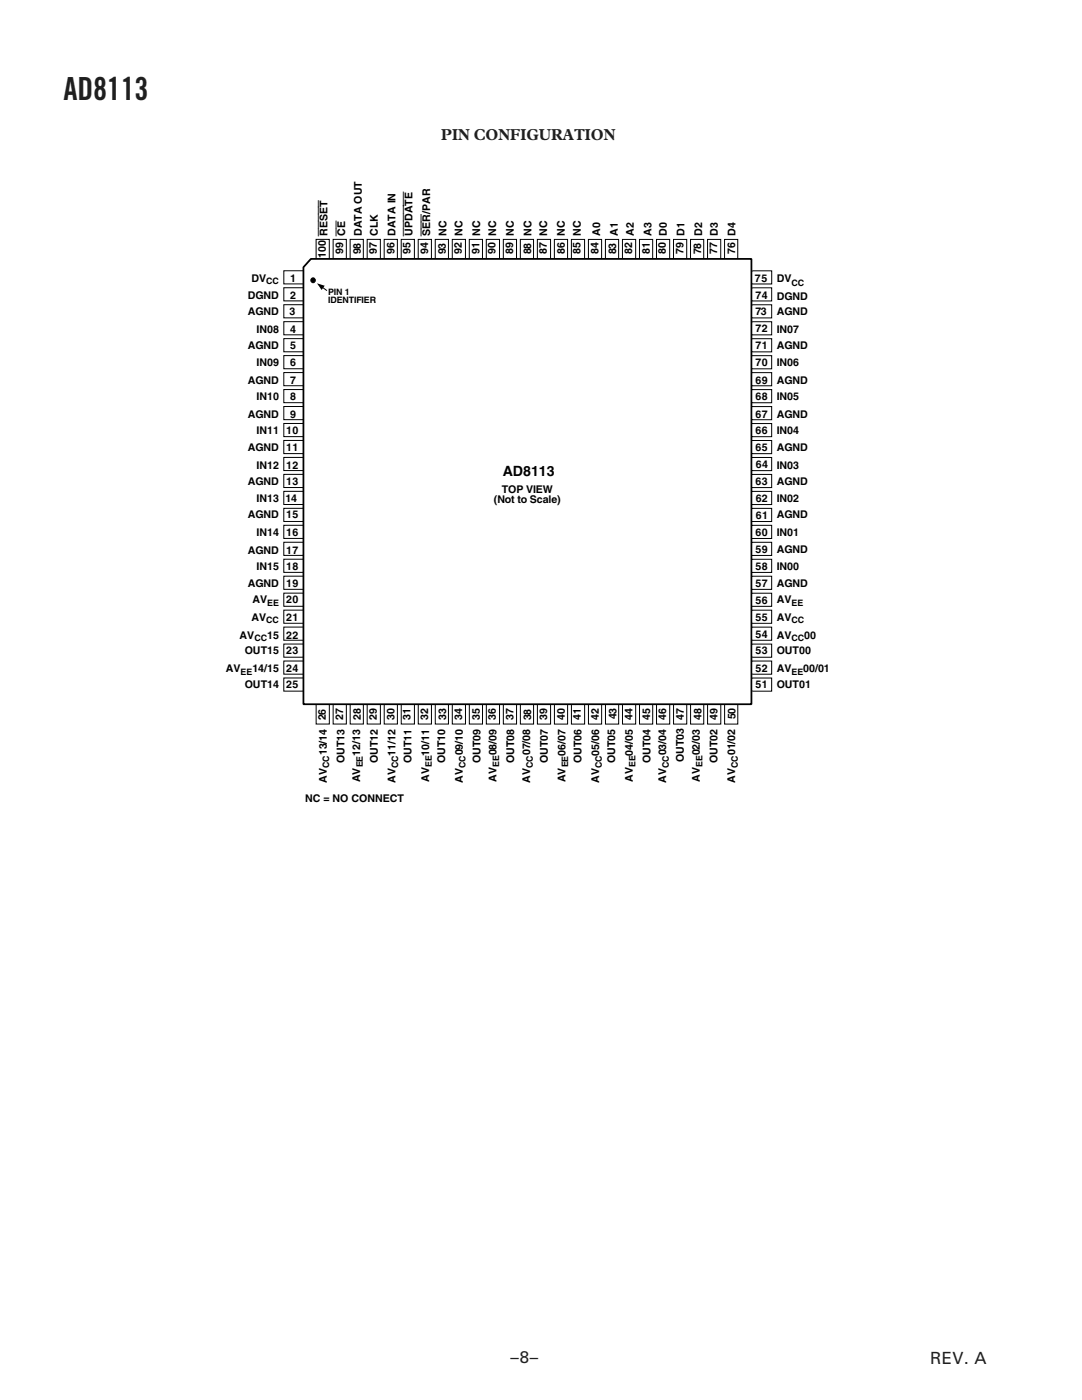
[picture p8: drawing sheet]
<svg xmlns="http://www.w3.org/2000/svg" width="216mm" height="279mm" viewBox="0 0 216 279" stroke-linecap="round" stroke-linejoin="round" font-family="sans-serif">
<path d="M63.1 140.5h2.6v4h-2.6z" fill="none" stroke="#000" stroke-width=".2"/>
<path d="M66.5 140.5h2.6v4h-2.6z" fill="#fff"/>
<path d="M66.5 140.5h2.6v4h-2.6z" fill="none" stroke="#000" stroke-width=".2"/>
<path d="M69.9 140.5h2.6v4h-2.6z" fill="#fff"/>
<path d="M69.9 140.5h2.6v4h-2.6z" fill="none" stroke="#000" stroke-width=".2"/>
<path d="M73.3 140.5h2.6v4h-2.6z" fill="#fff"/>
<path d="M73.3 140.5h2.6v4h-2.6z" fill="none" stroke="#000" stroke-width=".2"/>
<path d="M76.7 140.5h2.6v4h-2.6z" fill="#fff"/>
<path d="M76.7 140.5h2.6v4h-2.6z" fill="none" stroke="#000" stroke-width=".2"/>
<path d="M80.1 140.5h2.6v4h-2.6z" fill="#fff"/>
<path d="M80.1 140.5h2.6v4h-2.6z" fill="none" stroke="#000" stroke-width=".2"/>
<path d="M83.5 140.5h2.6v4h-2.6z" fill="#fff"/>
<path d="M83.5 140.5h2.6v4h-2.6z" fill="none" stroke="#000" stroke-width=".2"/>
<path d="M86.9 140.5h2.6v4h-2.6z" fill="#fff"/>
<path d="M86.9 140.5h2.6v4h-2.6z" fill="none" stroke="#000" stroke-width=".2"/>
<path d="M90.2 140.5h2.7v4h-2.7z" fill="#fff"/>
<path d="M90.2 140.5h2.7v4h-2.7z" fill="none" stroke="#000" stroke-width=".2"/>
<path d="M93.6 140.5h2.7v4h-2.7z" fill="#fff"/>
<path d="M93.6 140.5h2.7v4h-2.7z" fill="none" stroke="#000" stroke-width=".2"/>
<path d="M97 140.5h2.7v4h-2.7z" fill="#fff"/>
<path d="M97 140.5h2.7v4h-2.7z" fill="none" stroke="#000" stroke-width=".2"/>
<path d="M100.4 140.5h2.7v4h-2.7z" fill="#fff"/>
<path d="M100.4 140.5h2.7v4h-2.7z" fill="none" stroke="#000" stroke-width=".2"/>
<path d="M103.8 140.5h2.7v4h-2.7z" fill="#fff"/>
<path d="M103.8 140.5h2.7v4h-2.7z" fill="none" stroke="#000" stroke-width=".2"/>
<path d="M107.2 140.5h2.7v4h-2.7z" fill="#fff"/>
<path d="M107.2 140.5h2.7v4h-2.7z" fill="none" stroke="#000" stroke-width=".2"/>
<path d="M110.6 140.5h2.7v4h-2.7z" fill="#fff"/>
<path d="M110.6 140.5h2.7v4h-2.7z" fill="none" stroke="#000" stroke-width=".2"/>
<path d="M114 140.5h2.7v4h-2.7z" fill="#fff"/>
<path d="M114 140.5h2.7v4h-2.7z" fill="none" stroke="#000" stroke-width=".2"/>
<path d="M117.4 140.5h2.6v4h-2.6z" fill="#fff"/>
<path d="M117.4 140.5h2.7v4h-2.7z" fill="none" stroke="#000" stroke-width=".2"/>
<path d="M120.8 140.5h2.6v4h-2.6z" fill="#fff"/>
<path d="M120.8 140.5h2.6v4h-2.6z" fill="none" stroke="#000" stroke-width=".2"/>
<path d="M124.2 140.5h2.6v4h-2.6z" fill="#fff"/>
<path d="M124.2 140.5h2.6v4h-2.6z" fill="none" stroke="#000" stroke-width=".2"/>
<path d="M127.6 140.5h2.6v4h-2.6z" fill="#fff"/>
<path d="M127.6 140.5h2.6v4h-2.6z" fill="none" stroke="#000" stroke-width=".2"/>
<path d="M131 140.5h2.6v4h-2.6z" fill="#fff"/>
<path d="M131 140.5h2.6v4h-2.6z" fill="none" stroke="#000" stroke-width=".2"/>
<path d="M134.4 140.5h2.6v4h-2.6z" fill="#fff"/>
<path d="M134.4 140.5h2.6v4h-2.6z" fill="none" stroke="#000" stroke-width=".2"/>
<path d="M137.8 140.5h2.6v4h-2.6z" fill="#fff"/>
<path d="M137.8 140.5h2.6v4h-2.6z" fill="none" stroke="#000" stroke-width=".2"/>
<path d="M141.2 140.5h2.6v4h-2.6z" fill="#fff"/>
<path d="M141.2 140.5h2.6v4h-2.6z" fill="none" stroke="#000" stroke-width=".2"/>
<path d="M144.6 140.5h2.6v4h-2.6z" fill="#fff"/>
<path d="M144.6 140.5h2.6v4h-2.6z" fill="none" stroke="#000" stroke-width=".2"/>
<path d="M63.1 47.8h2.6v3.9h-2.6z" fill="#fff"/>
<path d="M63.1 47.8h2.6v3.9h-2.6z" fill="none" stroke="#000" stroke-width=".2"/>
<path d="M66.5 47.8h2.6v3.9h-2.6z" fill="#fff"/>
<path d="M66.5 47.8h2.6v3.9h-2.6z" fill="none" stroke="#000" stroke-width=".2"/>
<path d="M69.9 47.8h2.6v3.9h-2.6z" fill="#fff"/>
<path d="M69.9 47.8h2.6v3.9h-2.6z" fill="none" stroke="#000" stroke-width=".2"/>
<path d="M73.3 47.8h2.6v3.9h-2.6z" fill="#fff"/>
<path d="M73.3 47.8h2.6v3.9h-2.6z" fill="none" stroke="#000" stroke-width=".2"/>
<path d="M76.7 47.8h2.6v3.9h-2.6z" fill="#fff"/>
<path d="M76.7 47.8h2.6v3.9h-2.6z" fill="none" stroke="#000" stroke-width=".2"/>
<path d="M80.1 47.8h2.6v3.9h-2.6z" fill="#fff"/>
<path d="M80.1 47.8h2.6v3.9h-2.6z" fill="none" stroke="#000" stroke-width=".2"/>
<path d="M83.5 47.8h2.6v3.9h-2.6z" fill="#fff"/>
<path d="M83.5 47.8h2.6v3.9h-2.6z" fill="none" stroke="#000" stroke-width=".2"/>
<path d="M86.8 47.8h2.7v3.9h-2.7z" fill="#fff"/>
<path d="M86.8 47.8h2.7v3.9h-2.7z" fill="none" stroke="#000" stroke-width=".2"/>
<path d="M90.2 47.8h2.7v3.9h-2.7z" fill="#fff"/>
<path d="M90.2 47.8h2.7v3.9h-2.7z" fill="none" stroke="#000" stroke-width=".2"/>
<path d="M93.6 47.8h2.7v3.9h-2.7z" fill="#fff"/>
<path d="M93.6 47.8h2.7v3.9h-2.7z" fill="none" stroke="#000" stroke-width=".2"/>
<path d="M97 47.8h2.7v3.9h-2.7z" fill="#fff"/>
<path d="M97 47.8h2.7v3.9h-2.7z" fill="none" stroke="#000" stroke-width=".2"/>
<path d="M100.4 47.8h2.7v3.9h-2.7z" fill="#fff"/>
<path d="M100.4 47.8h2.7v3.9h-2.7z" fill="none" stroke="#000" stroke-width=".2"/>
<path d="M103.8 47.8h2.7v3.9h-2.7z" fill="#fff"/>
<path d="M103.8 47.8h2.7v3.9h-2.7z" fill="none" stroke="#000" stroke-width=".2"/>
<path d="M107.2 47.8h2.7v3.9h-2.7z" fill="#fff"/>
<path d="M107.2 47.8h2.7v3.9h-2.7z" fill="none" stroke="#000" stroke-width=".2"/>
<path d="M110.6 47.8h2.7v3.9h-2.7z" fill="#fff"/>
<path d="M110.6 47.8h2.7v3.9h-2.7z" fill="none" stroke="#000" stroke-width=".2"/>
<path d="M114 47.8h2.6v3.9h-2.6z" fill="#fff"/>
<path d="M114 47.8h2.6v3.9h-2.6z" fill="none" stroke="#000" stroke-width=".2"/>
<path d="M117.4 47.8h2.6v3.9h-2.6z" fill="#fff"/>
<path d="M117.4 47.8h2.6v3.9h-2.6z" fill="none" stroke="#000" stroke-width=".2"/>
<path d="M120.8 47.8h2.6v3.9h-2.6z" fill="#fff"/>
<path d="M120.8 47.8h2.6v3.9h-2.6z" fill="none" stroke="#000" stroke-width=".2"/>
<path d="M124.2 47.8h2.6v3.9h-2.6z" fill="#fff"/>
<path d="M124.2 47.8h2.6v3.9h-2.6z" fill="none" stroke="#000" stroke-width=".2"/>
<path d="M127.6 47.8h2.6v3.9h-2.6z" fill="#fff"/>
<path d="M127.6 47.8h2.6v3.9h-2.6z" fill="none" stroke="#000" stroke-width=".2"/>
<path d="M131 47.8h2.6v3.9h-2.6z" fill="#fff"/>
<path d="M131 47.8h2.6v3.9h-2.6z" fill="none" stroke="#000" stroke-width=".2"/>
<path d="M134.4 47.8h2.6v3.9h-2.6z" fill="#fff"/>
<path d="M134.4 47.8h2.6v3.9h-2.6z" fill="none" stroke="#000" stroke-width=".2"/>
<path d="M137.8 47.8h2.6v3.9h-2.6z" fill="#fff"/>
<path d="M137.8 47.8h2.6v3.9h-2.6z" fill="none" stroke="#000" stroke-width=".2"/>
<path d="M141.2 47.8h2.6v3.9h-2.6z" fill="#fff"/>
<path d="M141.2 47.8h2.6v3.9h-2.6z" fill="none" stroke="#000" stroke-width=".2"/>
<path d="M144.6 47.8h2.6v3.9h-2.6z" fill="#fff"/>
<path d="M144.6 47.8h2.6v3.9h-2.6z" fill="none" stroke="#000" stroke-width=".2"/>
<path d="M56.6 54h4v2.7h-4z" fill="#fff"/>
<path d="M56.6 54h4v2.7h-4z" fill="none" stroke="#000" stroke-width=".2"/>
<path d="M56.6 57.4h4v2.6h-4z" fill="#fff"/>
<path d="M56.6 57.4h4v2.6h-4z" fill="none" stroke="#000" stroke-width=".2"/>
<path d="M56.6 60.8h4v2.6h-4z" fill="#fff"/>
<path d="M56.6 60.8h4v2.6h-4z" fill="none" stroke="#000" stroke-width=".2"/>
<path d="M56.6 64.2h4v2.6h-4z" fill="#fff"/>
<path d="M56.6 64.2h4v2.6h-4z" fill="none" stroke="#000" stroke-width=".2"/>
<path d="M56.6 67.6h4v2.6h-4z" fill="#fff"/>
<path d="M56.6 67.6h4v2.6h-4z" fill="none" stroke="#000" stroke-width=".2"/>
<path d="M56.6 71h4v2.6h-4z" fill="#fff"/>
<path d="M56.6 71h4v2.6h-4z" fill="none" stroke="#000" stroke-width=".2"/>
<path d="M56.6 74.4h4v2.6h-4z" fill="#fff"/>
<path d="M56.6 74.4h4v2.6h-4z" fill="none" stroke="#000" stroke-width=".2"/>
<path d="M56.6 77.7h4v2.7h-4z" fill="#fff"/>
<path d="M56.6 77.7h4v2.7h-4z" fill="none" stroke="#000" stroke-width=".2"/>
<path d="M56.6 81.1h4v2.6h-4z" fill="#fff"/>
<path d="M56.6 81.1h4v2.7h-4z" fill="none" stroke="#000" stroke-width=".2"/>
<path d="M56.6 84.5h4v2.6h-4z" fill="#fff"/>
<path d="M56.6 84.5h4v2.6h-4z" fill="none" stroke="#000" stroke-width=".2"/>
<path d="M56.6 87.9h4v2.6h-4z" fill="#fff"/>
<path d="M56.6 87.9h4v2.6h-4z" fill="none" stroke="#000" stroke-width=".2"/>
<path d="M56.6 91.3h4v2.6h-4z" fill="#fff"/>
<path d="M56.6 91.3h4v2.6h-4z" fill="none" stroke="#000" stroke-width=".2"/>
<path d="M56.6 94.7h4v2.6h-4z" fill="#fff"/>
<path d="M56.6 94.7h4v2.6h-4z" fill="none" stroke="#000" stroke-width=".2"/>
<path d="M56.6 98.1h4v2.6h-4z" fill="#fff"/>
<path d="M56.6 98.1h4v2.6h-4z" fill="none" stroke="#000" stroke-width=".2"/>
<path d="M56.6 101.4h4v2.7h-4z" fill="#fff"/>
<path d="M56.6 101.4h4v2.7h-4z" fill="none" stroke="#000" stroke-width=".2"/>
<path d="M56.6 104.8h4v2.7h-4z" fill="#fff"/>
<path d="M56.6 104.8h4v2.7h-4z" fill="none" stroke="#000" stroke-width=".2"/>
<path d="M56.6 108.2h4v2.6h-4z" fill="#fff"/>
<path d="M56.6 108.2h4v2.6h-4z" fill="none" stroke="#000" stroke-width=".2"/>
<path d="M56.6 111.6h4v2.6h-4z" fill="#fff"/>
<path d="M56.6 111.6h4v2.6h-4z" fill="none" stroke="#000" stroke-width=".2"/>
<path d="M56.6 115h4v2.6h-4z" fill="#fff"/>
<path d="M56.6 115h4v2.6h-4z" fill="none" stroke="#000" stroke-width=".2"/>
<path d="M56.6 118.4h4v2.6h-4z" fill="#fff"/>
<path d="M56.6 118.4h4v2.6h-4z" fill="none" stroke="#000" stroke-width=".2"/>
<path d="M56.6 121.8h4v2.6h-4z" fill="#fff"/>
<path d="M56.6 121.8h4v2.6h-4z" fill="none" stroke="#000" stroke-width=".2"/>
<path d="M56.6 125.1h4v2.7h-4z" fill="#fff"/>
<path d="M56.6 125.1h4v2.7h-4z" fill="none" stroke="#000" stroke-width=".2"/>
<path d="M56.6 128.5h4v2.7h-4z" fill="#fff"/>
<path d="M56.6 128.5h4v2.7h-4z" fill="none" stroke="#000" stroke-width=".2"/>
<path d="M56.6 131.9h4v2.6h-4z" fill="#fff"/>
<path d="M56.6 131.9h4v2.6h-4z" fill="none" stroke="#000" stroke-width=".2"/>
<path d="M56.6 135.3h4v2.6h-4z" fill="#fff"/>
<path d="M56.6 135.3h4v2.6h-4z" fill="none" stroke="#000" stroke-width=".2"/>
<path d="M62 51.7h87.9v88.8h-89.4v-87.2z" fill-rule="evenodd" fill="#fff"/>
<path d="M62 51.7h87.9v88.8h-89.4v-87.2z" fill="none" stroke="#000" stroke-width=".35"/>
<path d="M150 54h4v2.7h-4z" fill="#fff"/>
<path d="M150 54.1h4v2.6h-4z" fill="none" stroke="#000" stroke-width=".2"/>
<path d="M150 57.4h4v2.7h-4z" fill="#fff"/>
<path d="M150 57.4h4v2.7h-4z" fill="none" stroke="#000" stroke-width=".2"/>
<path d="M150 60.8h4v2.6h-4z" fill="#fff"/>
<path d="M150 60.8h4v2.6h-4z" fill="none" stroke="#000" stroke-width=".2"/>
<path d="M150 64.2h4v2.6h-4z" fill="#fff"/>
<path d="M150 64.2h4v2.6h-4z" fill="none" stroke="#000" stroke-width=".2"/>
<path d="M150 67.6h4v2.6h-4z" fill="#fff"/>
<path d="M150 67.6h4v2.6h-4z" fill="none" stroke="#000" stroke-width=".2"/>
<path d="M150 71h4v2.6h-4z" fill="#fff"/>
<path d="M150 71h4v2.6h-4z" fill="none" stroke="#000" stroke-width=".2"/>
<path d="M150 74.4h4v2.6h-4z" fill="#fff"/>
<path d="M150 74.4h4v2.6h-4z" fill="none" stroke="#000" stroke-width=".2"/>
<path d="M150 77.8h4v2.6h-4z" fill="#fff"/>
<path d="M150 77.8h4v2.6h-4z" fill="none" stroke="#000" stroke-width=".2"/>
<path d="M150 81.1h4v2.7h-4z" fill="#fff"/>
<path d="M150 81.1h4v2.7h-4z" fill="none" stroke="#000" stroke-width=".2"/>
<path d="M150 84.5h4v2.6h-4z" fill="#fff"/>
<path d="M150 84.5h4v2.7h-4z" fill="none" stroke="#000" stroke-width=".2"/>
<path d="M150 87.9h4v2.6h-4z" fill="#fff"/>
<path d="M150 87.9h4v2.6h-4z" fill="none" stroke="#000" stroke-width=".2"/>
<path d="M150 91.3h4v2.6h-4z" fill="#fff"/>
<path d="M150 91.3h4v2.6h-4z" fill="none" stroke="#000" stroke-width=".2"/>
<path d="M150 94.7h4v2.6h-4z" fill="#fff"/>
<path d="M150 94.7h4v2.6h-4z" fill="none" stroke="#000" stroke-width=".2"/>
<path d="M150 98.1h4v2.6h-4z" fill="#fff"/>
<path d="M150 98.1h4v2.6h-4z" fill="none" stroke="#000" stroke-width=".2"/>
<path d="M150 101.5h4v2.6h-4z" fill="#fff"/>
<path d="M150 101.5h4v2.6h-4z" fill="none" stroke="#000" stroke-width=".2"/>
<path d="M150 104.8h4v2.7h-4z" fill="#fff"/>
<path d="M150 104.8h4v2.7h-4z" fill="none" stroke="#000" stroke-width=".2"/>
<path d="M150 108.2h4v2.6h-4z" fill="#fff"/>
<path d="M150 108.2h4v2.7h-4z" fill="none" stroke="#000" stroke-width=".2"/>
<path d="M150 111.6h4v2.6h-4z" fill="#fff"/>
<path d="M150 111.6h4v2.6h-4z" fill="none" stroke="#000" stroke-width=".2"/>
<path d="M150 115h4v2.6h-4z" fill="#fff"/>
<path d="M150 115h4v2.6h-4z" fill="none" stroke="#000" stroke-width=".2"/>
<path d="M150 118.4h4v2.6h-4z" fill="#fff"/>
<path d="M150 118.4h4v2.6h-4z" fill="none" stroke="#000" stroke-width=".2"/>
<path d="M150 121.8h4v2.6h-4z" fill="#fff"/>
<path d="M150 121.8h4v2.6h-4z" fill="none" stroke="#000" stroke-width=".2"/>
<path d="M150 125.2h4v2.6h-4z" fill="#fff"/>
<path d="M150 125.2h4v2.6h-4z" fill="none" stroke="#000" stroke-width=".2"/>
<path d="M150 128.5h4v2.7h-4z" fill="#fff"/>
<path d="M150 128.5h4v2.7h-4z" fill="none" stroke="#000" stroke-width=".2"/>
<path d="M150 131.9h4v2.7h-4z" fill="#fff"/>
<path d="M150 131.9h4v2.7h-4z" fill="none" stroke="#000" stroke-width=".2"/>
<path d="M150 135.3h4v2.6h-4z" fill="#fff"/>
<g fill="none" stroke="#000" stroke-width=".2">
<path d="M64.5 57.4l.7 .5M150 135.3h4v2.6h-4z"/>
<circle cx="62.5" cy="55.9" r=".47"/>
</g>
<g fill="#000">
<path d="M63.3 56.5l1.5 .5-.6 .9z"/>
<circle cx="62.4" cy="55.9" r=".47"/>
</g>
<text font-size="6.3" fill="#231f20" x="12.7" y="20">AD8113</text>
<g font-size="3.4" fill="#231f20">
<text x="101.9" y="272">–8–</text>
<text x="185.6" y="272.1">REV. A</text>
</g>
<text font-size="3.2" fill="#231f20" x="88.1" y="28">PIN CONFIGURATION</text>
<text font-size="2.8" x="100.3" y="95">AD8113</text>
<g font-size="2.1">
<text x="65.4" y="47" transform="rotate(-90 65.4 47)">RESET</text>
<text x="68.9" y="47" transform="rotate(-90 68.9 47)">CE</text>
<text x="72.2" y="47.1" transform="rotate(-90 72.2 47.1)">DATA OUT</text>
<text x="75.4" y="47.1" transform="rotate(-90 75.4 47.1)">CLK</text>
<text x="78.9" y="47.1" transform="rotate(-90 78.9 47.1)">DATA IN</text>
<text x="82.3" y="47.1" transform="rotate(-90 82.3 47.1)">UPDATE</text>
<text x="85.8" y="47" transform="rotate(-90 85.8 47)">SER/PAR</text>
<text x="89.1" y="47" transform="rotate(-90 89.1 47)">NC</text>
<text x="92.3" y="47" transform="rotate(-90 92.3 47)">NC</text>
<text x="95.8" y="47.1" transform="rotate(-90 95.8 47.1)">NC</text>
<text x="99" y="47.1" transform="rotate(-90 99 47.1)">NC</text>
<text x="102.5" y="47.1" transform="rotate(-90 102.5 47.1)">NC</text>
<text x="106" y="47.1" transform="rotate(-90 106 47.1)">NC</text>
<text x="109.2" y="47" transform="rotate(-90 109.2 47)">NC</text>
<text x="112.7" y="47" transform="rotate(-90 112.7 47)">NC</text>
<text x="115.9" y="47.1" transform="rotate(-90 115.9 47.1)">NC</text>
<text x="119.8" y="47.1" transform="rotate(-90 119.8 47.1)">A0</text>
<text x="123.3" y="47.1" transform="rotate(-90 123.3 47.1)">A1</text>
<text x="126.5" y="47.1" transform="rotate(-90 126.5 47.1)">A2</text>
<text x="130" y="47.1" transform="rotate(-90 130 47.1)">A3</text>
<text x="133" y="47.1" transform="rotate(-90 133 47.1)">D0</text>
<text x="136.6" y="47.1" transform="rotate(-90 136.6 47.1)">D1</text>
<text x="140.1" y="47.1" transform="rotate(-90 140.1 47.1)">D2</text>
<text x="143.2" y="47.1" transform="rotate(-90 143.2 47.1)">D3</text>
<text x="146.8" y="47" transform="rotate(-90 146.8 47)">D4</text>
<text x="65" y="51.5" transform="rotate(-90 65 51.5)">100</text>
<text x="68.5" y="50.7" transform="rotate(-90 68.5 50.7)">99</text>
<text x="72" y="50.7" transform="rotate(-90 72 50.7)">98</text>
<text x="75.2" y="50.7" transform="rotate(-90 75.2 50.7)">97</text>
<text x="78.7" y="50.7" transform="rotate(-90 78.7 50.7)">96</text>
<text x="81.9" y="50.7" transform="rotate(-90 81.9 50.7)">95</text>
<text x="85.4" y="50.7" transform="rotate(-90 85.4 50.7)">94</text>
<text x="89" y="50.7" transform="rotate(-90 89 50.7)">93</text>
<text x="92.2" y="50.7" transform="rotate(-90 92.2 50.7)">92</text>
<text x="95.7" y="50.7" transform="rotate(-90 95.7 50.7)">91</text>
<text x="98.9" y="50.7" transform="rotate(-90 98.9 50.7)">90</text>
<text x="102.4" y="50.7" transform="rotate(-90 102.4 50.7)">89</text>
<text x="106" y="50.7" transform="rotate(-90 106 50.7)">88</text>
<text x="109.1" y="50.7" transform="rotate(-90 109.1 50.7)">87</text>
<text x="112.7" y="50.7" transform="rotate(-90 112.7 50.7)">86</text>
<text x="115.9" y="50.7" transform="rotate(-90 115.9 50.7)">85</text>
<text x="119.4" y="50.7" transform="rotate(-90 119.4 50.7)">84</text>
<text x="122.9" y="50.7" transform="rotate(-90 122.9 50.7)">83</text>
<text x="126.1" y="50.7" transform="rotate(-90 126.1 50.7)">82</text>
<text x="129.7" y="50.7" transform="rotate(-90 129.7 50.7)">81</text>
<text x="132.8" y="50.7" transform="rotate(-90 132.8 50.7)">80</text>
<text x="136.4" y="50.7" transform="rotate(-90 136.4 50.7)">79</text>
<text x="139.9" y="50.7" transform="rotate(-90 139.9 50.7)">78</text>
<text x="143.1" y="50.7" transform="rotate(-90 143.1 50.7)">77</text>
<text x="146.7" y="50.7" transform="rotate(-90 146.7 50.7)">76</text>
<text x="49.4" y="59.7">DGND</text>
<text x="50.2" y="56.2">DV</text>
<text x="57.9" y="59.7">2</text>
<text x="57.9" y="56.2">1</text>
<text x="150.6" y="56.2">75</text>
<text x="150.7" y="59.7">74</text>
<text x="155" y="56.3">DV</text>
<text x="155" y="59.8">DGND</text>
<text x="49.4" y="62.9">AGND</text>
<text x="57.8" y="62.8">3</text>
<text x="150.7" y="62.8">73</text>
<text x="155" y="62.9">AGND</text>
<text x="49.4" y="69.6">AGND</text>
<text x="51.2" y="66.4">IN08</text>
<text x="57.9" y="69.6">5</text>
<text x="57.9" y="66.4">4</text>
<text x="150.7" y="69.7">71</text>
<text x="150.7" y="66.3">72</text>
<text x="155" y="66.4">IN07</text>
<text x="155" y="69.6">AGND</text>
<text x="49.4" y="76.6">AGND</text>
<text x="51.2" y="73.1">IN09</text>
<text x="57.9" y="76.6">7</text>
<text x="57.9" y="73.1">6</text>
<text x="150.7" y="76.7">69</text>
<text x="150.7" y="73.1">70</text>
<text x="155" y="73.1">IN06</text>
<text x="155" y="76.6">AGND</text>
<text x="49.4" y="83.3">AGND</text>
<text x="51.2" y="79.8">IN10</text>
<text x="57.9" y="83.3">9</text>
<text x="57.9" y="79.8">8</text>
<text x="150.7" y="83.4">67</text>
<text x="150.7" y="79.8">68</text>
<text x="155" y="79.8">IN05</text>
<text x="155" y="83.3">AGND</text>
<text x="51.2" y="86.5">IN11</text>
<text x="57.1" y="86.5">10</text>
<text x="150.7" y="86.5">66</text>
<text x="155" y="86.5">IN04</text>
<text x="49.4" y="90">AGND</text>
<text x="51.2" y="93.6">IN12</text>
<text x="57.1" y="90.1">11</text>
<text x="57.1" y="93.6">12</text>
<text x="150.7" y="90.1">65</text>
<text x="150.8" y="93.4">64</text>
<text x="155" y="90">AGND</text>
<text x="155" y="93.6">IN03</text>
<text x="49.4" y="96.7">AGND</text>
<text x="51.2" y="100.3">IN13</text>
<text x="57" y="100.2">14</text>
<text x="57.1" y="96.8">13</text>
<text x="98.6" y="100.5">(Not to Scale)</text>
<text x="100.1" y="98.4">TOP VIEW</text>
<text x="150.7" y="96.8">63</text>
<text x="150.8" y="100.1">62</text>
<text x="155" y="96.7">AGND</text>
<text x="155" y="100.3">IN02</text>
<text x="49.4" y="103.4">AGND</text>
<text x="51.2" y="107">IN14</text>
<text x="57.1" y="107">16</text>
<text x="57.1" y="103.5">15</text>
<text x="150.7" y="106.9">60</text>
<text x="150.8" y="103.5">61</text>
<text x="155" y="103.4">AGND</text>
<text x="155" y="107">IN01</text>
<text x="49.4" y="110.5">AGND</text>
<text x="51.2" y="113.7">IN15</text>
<text x="57.1" y="113.7">18</text>
<text x="57.1" y="110.5">17</text>
<text x="150.7" y="113.7">58</text>
<text x="150.7" y="110.3">59</text>
<text x="155" y="110.3">AGND</text>
<text x="155" y="113.7">IN00</text>
<text x="49.4" y="117.2">AGND</text>
<text x="57.1" y="117.2">19</text>
<text x="150.7" y="117.1">57</text>
<text x="155" y="117.2">AGND</text>
<text x="50.2" y="123.9">AV</text>
<text x="50.4" y="120.4">AV</text>
<text x="57.1" y="120.4">20</text>
<text x="57.1" y="123.9">21</text>
<text x="150.7" y="120.5">56</text>
<text x="150.7" y="123.9">55</text>
<text x="155" y="120.4">AV</text>
<text x="155" y="123.9">AV</text>
<text x="47.8" y="127.4">AV</text>
<text x="48.8" y="130.6">OUT15</text>
<text x="53.3" y="127.4">15</text>
<text x="57.1" y="127.4">22</text>
<text x="57.1" y="130.6">23</text>
<text x="150.7" y="127.3">54</text>
<text x="150.7" y="130.6">53</text>
<text x="155" y="127.4">AV</text>
<text x="155" y="130.6">OUT00</text>
<text x="160.5" y="127.4">00</text>
<text x="45.1" y="134.1">AV</text>
<text x="48.8" y="137.3">OUT14</text>
<text x="50.4" y="134.1">14/15</text>
<text x="57.1" y="134.1">24</text>
<text x="57.1" y="137.3">25</text>
<text x="150.7" y="134">52</text>
<text x="150.7" y="137.3">51</text>
<text x="155" y="137.3">OUT01</text>
<text x="155" y="134.1">AV</text>
<text x="160.3" y="134.1">00/01</text>
<text x="65" y="143.7" transform="rotate(-90 65 143.7)">26</text>
<text x="68.5" y="143.7" transform="rotate(-90 68.5 143.7)">27</text>
<text x="72" y="143.6" transform="rotate(-90 72 143.6)">28</text>
<text x="75.2" y="143.7" transform="rotate(-90 75.2 143.7)">29</text>
<text x="78.7" y="143.7" transform="rotate(-90 78.7 143.7)">30</text>
<text x="81.9" y="143.7" transform="rotate(-90 81.9 143.7)">31</text>
<text x="85.5" y="143.7" transform="rotate(-90 85.5 143.7)">32</text>
<text x="89" y="143.6" transform="rotate(-90 89 143.6)">33</text>
<text x="92.2" y="143.7" transform="rotate(-90 92.2 143.7)">34</text>
<text x="95.7" y="143.7" transform="rotate(-90 95.7 143.7)">35</text>
<text x="98.9" y="143.7" transform="rotate(-90 98.9 143.7)">36</text>
<text x="102.5" y="143.7" transform="rotate(-90 102.5 143.7)">37</text>
<text x="106" y="143.6" transform="rotate(-90 106 143.6)">38</text>
<text x="109.2" y="143.7" transform="rotate(-90 109.2 143.7)">39</text>
<text x="112.7" y="143.6" transform="rotate(-90 112.7 143.6)">40</text>
<text x="115.9" y="143.6" transform="rotate(-90 115.9 143.6)">41</text>
<text x="119.5" y="143.6" transform="rotate(-90 119.5 143.6)">42</text>
<text x="123" y="143.6" transform="rotate(-90 123 143.6)">43</text>
<text x="126.2" y="143.6" transform="rotate(-90 126.2 143.6)">44</text>
<text x="129.7" y="143.6" transform="rotate(-90 129.7 143.6)">45</text>
<text x="132.9" y="143.7" transform="rotate(-90 132.9 143.7)">46</text>
<text x="136.5" y="143.7" transform="rotate(-90 136.5 143.7)">47</text>
<text x="140" y="143.6" transform="rotate(-90 140 143.6)">48</text>
<text x="143.2" y="143.7" transform="rotate(-90 143.2 143.7)">49</text>
<text x="146.8" y="143.6" transform="rotate(-90 146.8 143.6)">50</text>
<text x="65.2" y="150.7" transform="rotate(-90 65.2 150.7)">13/14</text>
<text x="68.7" y="152.3" transform="rotate(-90 68.7 152.3)">OUT13</text>
<text x="71.9" y="150.8" transform="rotate(-90 71.9 150.8)">12/13</text>
<text x="75.4" y="152.3" transform="rotate(-90 75.4 152.3)">OUT12</text>
<text x="78.9" y="150.8" transform="rotate(-90 78.9 150.8)">11/12</text>
<text x="82.1" y="152.3" transform="rotate(-90 82.1 152.3)">OUT11</text>
<text x="85.7" y="150.8" transform="rotate(-90 85.7 150.8)">10/11</text>
<text x="88.8" y="152.3" transform="rotate(-90 88.8 152.3)">OUT10</text>
<text x="92.4" y="150.8" transform="rotate(-90 92.4 150.8)">09/10</text>
<text x="95.9" y="152.3" transform="rotate(-90 95.9 152.3)">OUT09</text>
<text x="99.1" y="150.8" transform="rotate(-90 99.1 150.8)">08/09</text>
<text x="102.6" y="152.3" transform="rotate(-90 102.6 152.3)">OUT08</text>
<text x="105.8" y="150.7" transform="rotate(-90 105.8 150.7)">07/08</text>
<text x="109.3" y="152.3" transform="rotate(-90 109.3 152.3)">OUT07</text>
<text x="112.8" y="150.8" transform="rotate(-90 112.8 150.8)">06/07</text>
<text x="116" y="152.3" transform="rotate(-90 116 152.3)">OUT06</text>
<text x="119.5" y="150.8" transform="rotate(-90 119.5 150.8)">05/06</text>
<text x="122.7" y="152.3" transform="rotate(-90 122.7 152.3)">OUT05</text>
<text x="126.2" y="150.8" transform="rotate(-90 126.2 150.8)">04/05</text>
<text x="129.8" y="152.3" transform="rotate(-90 129.8 152.3)">OUT04</text>
<text x="133" y="150.8" transform="rotate(-90 133 150.8)">03/04</text>
<text x="136.5" y="152.1" transform="rotate(-90 136.5 152.1)">OUT03</text>
<text x="139.7" y="150.8" transform="rotate(-90 139.7 150.8)">02/03</text>
<text x="143.2" y="152.3" transform="rotate(-90 143.2 152.3)">OUT02</text>
<text x="146.7" y="150.7" transform="rotate(-90 146.7 150.7)">01/02</text>
<text x="60.9" y="160.1">NC = NO CONNECT</text>
<text x="65.2" y="156.2" transform="rotate(-90 65.2 156.2)">AV</text>
<text x="71.9" y="156.1" transform="rotate(-90 71.9 156.1)">AV</text>
<text x="78.9" y="156.3" transform="rotate(-90 78.9 156.3)">AV</text>
<text x="85.7" y="156.1" transform="rotate(-90 85.7 156.1)">AV</text>
<text x="92.4" y="156.3" transform="rotate(-90 92.4 156.3)">AV</text>
<text x="99.1" y="156.1" transform="rotate(-90 99.1 156.1)">AV</text>
<text x="105.8" y="156.2" transform="rotate(-90 105.8 156.2)">AV</text>
<text x="112.8" y="156.1" transform="rotate(-90 112.8 156.1)">AV</text>
<text x="119.5" y="156.3" transform="rotate(-90 119.5 156.3)">AV</text>
<text x="126.2" y="156.1" transform="rotate(-90 126.2 156.1)">AV</text>
<text x="133" y="156.3" transform="rotate(-90 133 156.3)">AV</text>
<text x="139.7" y="156.1" transform="rotate(-90 139.7 156.1)">AV</text>
<text x="146.7" y="156.2" transform="rotate(-90 146.7 156.2)">AV</text>
</g>
<g font-size="1.8">
<text x="53.1" y="56.7">CC</text>
<text x="65.5" y="58.8">PIN 1</text>
<text x="157.9" y="57">CC</text>
<text x="65.5" y="60.5">IDENTIFIER</text>
<text x="53.1" y="124.4">CC</text>
<text x="53.3" y="120.9">EE</text>
<text x="157.9" y="120.9">EE</text>
<text x="157.9" y="124.4">CC</text>
<text x="50.8" y="128">CC</text>
<text x="157.9" y="128">CC</text>
<text x="48" y="134.7">EE</text>
<text x="157.9" y="134.7">EE</text>
<text x="65.7" y="153.3" transform="rotate(-90 65.7 153.3)">CC</text>
<text x="72.4" y="153.2" transform="rotate(-90 72.4 153.2)">EE</text>
<text x="79.5" y="153.4" transform="rotate(-90 79.5 153.4)">CC</text>
<text x="86.2" y="153.1" transform="rotate(-90 86.2 153.1)">EE</text>
<text x="92.9" y="153.3" transform="rotate(-90 92.9 153.3)">CC</text>
<text x="99.6" y="153.1" transform="rotate(-90 99.6 153.1)">EE</text>
<text x="106.3" y="153.3" transform="rotate(-90 106.3 153.3)">CC</text>
<text x="113.4" y="153.2" transform="rotate(-90 113.4 153.2)">EE</text>
<text x="120.1" y="153.3" transform="rotate(-90 120.1 153.3)">CC</text>
<text x="126.8" y="153.1" transform="rotate(-90 126.8 153.1)">EE</text>
<text x="133.5" y="153.3" transform="rotate(-90 133.5 153.3)">CC</text>
<text x="140.2" y="153.1" transform="rotate(-90 140.2 153.1)">EE</text>
<text x="147.2" y="153.3" transform="rotate(-90 147.2 153.3)">CC</text>
</g>
</svg>
